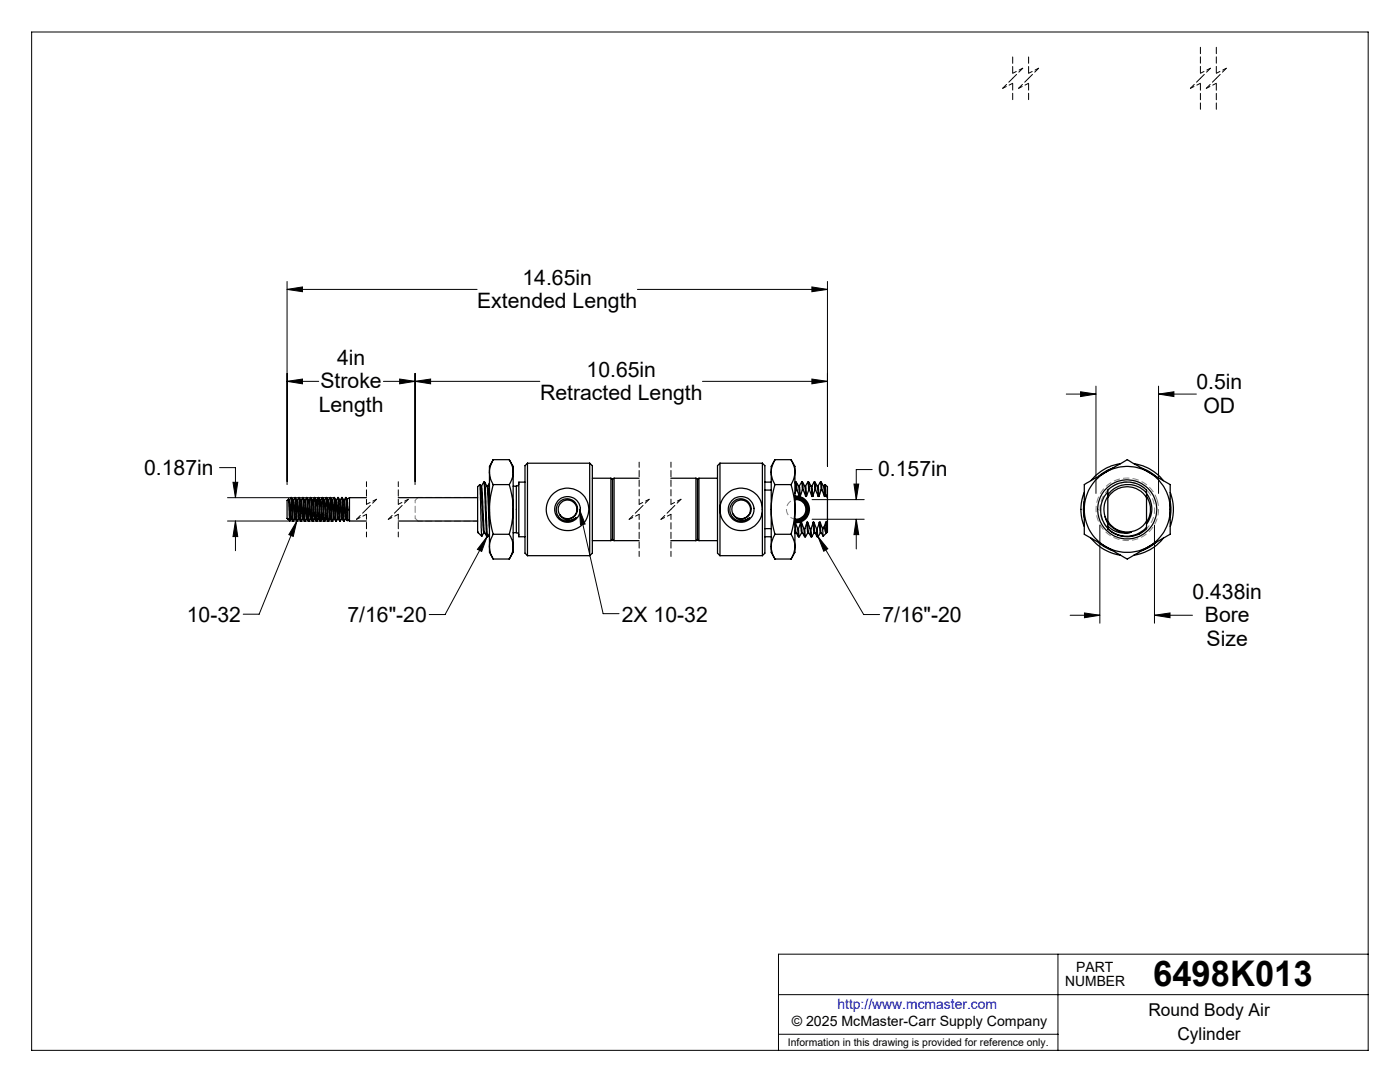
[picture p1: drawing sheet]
<svg xmlns="http://www.w3.org/2000/svg" width="279mm" height="216mm" viewBox="0 0 279 216" stroke-linecap="round" stroke-linejoin="round" font-family="sans-serif">
<g fill="none" stroke="#000" stroke-width=".2">
<path d="M6.3 6.4h266.7v203.2h-266.7zM57.3 57.7l3.1-.4v.9zM57.3 56.2v40.5M57.3 57.7h37.9M127.2 57.7h37.9M162 57.3l3.1 .4-3.1 .5zM165.1 56.2v36.8M57.3 76.1l3.1-.5v1zM57.3 76.1h6.3M76.5 76.1h31.2M79.8 75.6l3 .5-3 .5zM82.8 76.1l3.1-.5v1z"/>
<path d="M82.8 74.5v22.2M140.2 76.1h24.9M162 75.6l3.1 .5-3.1 .5zM212.8 78.6h5.9M215.7 78.2l3 .4-3 .5zM218.7 77v21.5M231.2 78.6l3.1-.4v.9zM231.2 77v21.5M231.2 78.6h7.6M43.8 93.3h3.2v6M45.4 99.3h21.2M46.5 96.2h.9l-.4 3.1z"/>
<path d="M162.1 99.7h10.4M170.4 96.6h1l-.5 3.1zM174.1 93.7h-3.2v6M45.4 104h21.2M47 104l.4 3.1h-.9zM47 104v5.9M59.2 104l-.7 3-.9-.3zM59.2 104l-7.5 18.6h-3.2M97.2 107.1l-1.1 2.9-.8-.4zM97.2 107.1l-8.4 15.5h-3.1M115.6 101.6l1.2 3-.9 .1zM115.6 101.6l4.8 20.8h3.1"/>
<path d="M162.1 103.6h10.4M163.3 107.1l1.9 2.4-.8 .5zM163.3 107.1l9.1 15.5h3.1M170.9 103.6l.5 3.1h-1zM170.9 103.6v5.9M219.5 104.8v19.6M230.4 104.8v19.6M213.6 122.8h5.9M216.4 122.3l3.1 .5-3.1 .5zM230.4 122.8l3.1-.5v1zM230.4 122.8h7.6M155.4 198.5h117.6"/>
<path d="M211.1 190.4v19.2M273 190.4h-117.6v19.2M155.4 206.4h55.7"/>
</g>
<path d="M230.9 99.8a6.2 6.2 0 0 0-10.4-2.5 6.2 6.2 0 0 0 2.8 10.3 6.2 6.2 0 0 0 7.7-7.5l-.1-.3" fill="none" stroke="#808080" stroke-width=".2" stroke-dasharray="1.3 .6" stroke-dashoffset=".1" stroke-linecap="butt"/>
<path d="M230.2 100a5.5 5.5 0 0 0-9.1-2.2 5.5 5.5 0 0 0 2.4 9.1 5.5 5.5 0 0 0 6.8-6.5l-.1-.4" fill="none" stroke="#808080" stroke-width=".2" stroke-dasharray="1.3 .6" stroke-dashoffset=".6" stroke-linecap="butt"/>
<path d="M160.8 101.1a1.96 1.96 0 0 0-3.3-.9 1.96 1.96 0 0 0 .8 3.3 1.96 1.96 0 0 0 2.5-2.2v-.2" fill="none" stroke="#808080" stroke-width=".2" stroke-dasharray="1.3 .6" stroke-dashoffset=".2" stroke-linecap="butt"/>
<g fill="none" stroke="#000" stroke-width=".2" stroke-dasharray="1.3 .6" stroke-dashoffset=".2">
<path d="M202.1 15.6l-2 2M204.1 13.6l-2 2M205.3 15.6l-2 2M207.3 13.6l-2 2M239.6 15.6l-2 2M241.6 13.6l-2 2M242.7 15.6l-2 2M244.7 13.6l-2 2M75.1 99.6l-2 2M81.5 99.6l-2 2M127.6 92.2v8.4M129.6 99.6l-2 2"/>
<path d="M133.9 92.2v8.4M135.9 99.6l-2 2M73.1 101.6l-2 2M79.5 101.6l-2 2M127.6 101.6l-2 2M127.6 102.6v8.4M133.9 101.6l-2 2M133.9 102.6v8.4"/>
</g>
<g fill="none" stroke="#000" stroke-width=".2" stroke-dasharray="1.3 .6" stroke-dashoffset=".5">
<path d="M200.1 17.6l2-1M202.1 14.6l2-1M203.3 17.6l2-1M205.3 14.6l2-1M237.6 17.6l2-1M239.6 14.6l2-1M240.7 17.6l2-1M242.7 14.6l2-1M71.1 103.6l2-1M73.1 100.6l2-1M77.5 103.6l2-1M79.5 100.6l2-1"/>
<path d="M125.6 103.6l2-1M127.6 100.6l2-1M131.9 103.6l2-1M133.9 100.6l2-1"/>
</g>
<path d="M73.1 96.1v4.5M79.5 96.1v4.5M73.1 102.6v4.5M79.5 102.6v4.5" fill="none" stroke="#000" stroke-width=".2" stroke-dasharray="1.3 .6" stroke-dashoffset=".3"/>
<path d="M202.1 11.3v3.3M202.1 16.6v3.4M205.3 11.3v3.3M205.3 16.6v3.4M239.6 9.3v5.3M239.6 16.6v5.3M242.7 9.3v5.3M242.7 16.6v5.3" fill="none" stroke="#000" stroke-width=".2" stroke-dasharray="1.3 .6" stroke-dashoffset="-.1"/>
<path d="M82.9 99.8l.5-.5M83.4 99.3h11.9M82.9 103.4l.5 .6M83.4 104h11.9" fill="none" stroke="#808080" stroke-width=".2" stroke-dasharray="1.3 .6" stroke-dashoffset=".4"/>
<path d="M82.9 99.8v3.6" fill="none" stroke="#808080" stroke-width=".2" stroke-dasharray="1.3 .6" stroke-dashoffset=".8"/>
<g fill="#000">
<path d="M57.3 57.7l3.1-.4v.9zM162 57.3l3.1 .4-3.1 .5zM82.8 76.1l3.1-.5v1zM162 75.6l3.1 .5-3.1 .5zM47 104l.4 3.1h-.9zM46.5 96.2h.9l-.4 3.1zM170.9 103.6l.5 3.1h-1zM170.4 96.6h1l-.5 3.1zM79.8 75.6l3 .5-3 .5zM57.3 76.1l3.1-.5v1zM216.4 122.3l3.1 .5-3.1 .5zM230.4 122.8l3.1-.5v1z"/>
<path d="M215.7 78.2l3 .4-3 .5zM231.2 78.6l3.1-.4v.9z"/>
<path d="M59.2 104l-.7 3-.9-.3zM97.2 107.1l-1.1 2.9-.8-.4zM115.6 101.6l1.2 3-.9 .1zM163.3 107.1l1.9 2.4-.8 .5z"/>
</g>
<g fill="none" stroke="#000" stroke-width=".25">
<path d="M57.6 99.6l.2 4.4 .3-.5M57.6 99.6l-.3 .3v3.5l.5 .6M57.6 99.6l.1 .2M57.7 99.8l.2 .4 .2 3 .4 .8M57.7 99.8l.4 3.7M58.1 99.3l-.4 .5M58.1 99.3l.4 4.7M58.1 99.3h.1M58.2 99.3l.3 .5M58.2 99.3l.4 4.7M58.5 99.8h.1M58.5 99.8l.3 3.7"/>
<path d="M58.6 99.8l.3 3.5 .3 .7M58.8 99.3l-.2 .5M58.8 99.3l.4 4.7M58.8 99.3h.1M58.9 99.3l.3 .5M58.9 99.3l.4 4.7M59.2 99.8h.1M59.2 99.8l.4 3.7M59.3 99.8l.4 3.5 .3 .7M59.6 99.3l-.3 .5M59.6 99.3l.4 4.7M59.6 99.3h.1"/>
<path d="M59.7 99.3l.3 .5M59.7 99.3l.4 4.7M60 99.8h.1M60 99.8l.4 3.7M60.1 99.8l.4 3.7M60.4 99.3l-.3 .5M60.4 99.3l.4 4.7M60.4 99.3h.1M60.5 99.3a6.2 6.2 0 0 1 .5 3.2l.2 1M60.5 99.3l.4 4.7 .3-.5M60.8 99.8h.1M60.9 99.8l.4 3.7"/>
<path d="M61.2 99.3l-.3 .5M61.2 99.3l.4 4.7M61.2 99.3h.1M61.3 99.3l.3 .5M61.3 99.3l.4 4.7 .2-.5M61.6 99.8h.1M61.6 99.8l.3 3.7M61.7 99.8l.4 3.7M61.9 99.3l-.2 .5M61.9 99.3l.4 4.7M61.9 99.3h.2M62.1 99.3l.3 .5"/>
<path d="M62.1 99.3l.4 4.7M62.4 99.8h.1M62.4 99.8l.3 3.7M62.4 99.8l.4 3.7M62.7 99.3l-.3 .5M62.7 99.3l.2 .2 .3 4.5 .3-.5M62.7 99.3l.3 4.3 .2 .4M62.9 99.3l.2 .5M63.1 99.8h.1M63.1 99.8l.4 3.7M63.2 99.8l.4 3.7M63.5 99.3l-.3 .5"/>
<path d="M63.5 99.3l.4 4.7M63.5 99.3a11.9 11.9 0 0 1 .4 3.7l.1 1M63.6 99.3l.3 .5M63.9 99.8h.1M63.9 99.8l.4 3.7M64 99.8l.3-.5 .3 4.3 .2 .4M64 99.8l.4 3.7M64.3 99.3a3.2 3.2 0 0 1 .3 2l.2 2.7 .3-.5M64.4 99.3l.3 .5M64.7 99.8h.1M64.7 99.8l.4 3.7M64.8 99.8l.3-.5 .4 4.7"/>
<path d="M64.8 99.8l.4 3.7M65.1 99.3h.1M65.2 99.3l.3 .5M65.2 99.3l.4 4.7M65.5 99.8h.1M65.5 99.8l.4 3.7M65.6 99.8l.3 3.7M65.9 99.3l-.4 .5M65.9 99.3l.4 4.7M65.9 99.3h.1M66 99.3l.3 .5M66 99.3l.4 4.7"/>
<path d="M66.3 99.8l.1 .4 .2 3 .4 .8M66.3 99.8l.3 3.7M66.6 99.3l-.3 .5M66.6 99.3l.4 4.7M66.6 99.3h.1M66.7 99.3l.3 .5M66.7 99.3l.4 4.7M67 99.8h.1M67 99.8l.4 3.7M67.1 99.8l.4 3.7M67.4 99.3l-.3 .5M67.4 99.3l.4 4.7"/>
<path d="M67.4 99.3h.1M67.5 99.3l.3 .5M67.5 99.3l.4 4.7M67.8 99.8h.1M67.8 99.8l.4 3.7M67.9 99.8l.3 3.5 .4 .7M68.2 99.3l-.3 .5M68.2 99.3l.4 4.7M68.2 99.3h.1M68.3 99.3l.3 .5M68.3 99.3l.4 4.7M68.6 99.8h.1"/>
<path d="M68.6 99.8l.4 3.7M68.7 99.8l.3 3.1M69 99.3l-.3 .5M69 99.3l.2 2.3M69 99.3h.1M69.1 99.3l.2 .5 .1 1.9M69.1 99.3l.1 .7M69.2 100v1.6M69.2 100l.2 1.7M69.7 99.3v4.7M69.7 99.3h3.4M69.7 99.3l-.4 .3"/>
<path d="M79.5 99.3h15.8M95.7 96.7l.4 10.3M95.7 96.7l-.4 .4v9.1l.1 .1M95.7 96.7l.3 .3M95.9 97h.2M96 97l.6 9.3M96.1 97l.6 9.3M96.6 96.2l-.5 .8M96.6 96.2l.4 10 .2 .9h.1M96.6 96.2h.1l.1 .9 .5 10M96.7 96.2l.5 .8M97.2 97h.1"/>
<path d="M97.2 97l.5 8.4M97.3 97l.4 5.4M97.7 96.4l-.4 .6M97.7 94.2v7.4M97.7 94.2a5.1 5.1 0 0 0 .7 2.5M98.4 96.7l-.6 2.8-.1 2.1M98.4 91.7a5.5 5.5 0 0 0-.7 2.5M98.4 91.7l-.7 1.4v1.1M98.4 91.7h3.2M98.4 96.7h3.2M101.6 96.7l.7 2.8 .1 2.1M101.6 91.7a4.7 4.7 0 0 1 .8 2.5"/>
<path d="M101.6 91.7l.8 1.4v1.1M102.4 94.2a5.1 5.1 0 0 1-.8 2.5M102.4 94.2v7.4M102.4 97h.6M103 97v9.3M103.5 96.5l-.1 .4-.4 .1M104.8 96.2h-1.3v10.9h1.3M105.3 92.4v18.5M105.3 92.4l-.5 .5v17.5l.5 .5M105.3 92.4h12.4M117.7 92.4v18.5M117.7 92.4l.5 .5v17.5l-.5 .5"/>
<path d="M118.2 95.4h3.7M121.9 95.4v12.5M121.9 95.4l.3 .3M122.6 95.4v12.5M122.6 95.4l-.4 .2v12.1l.4 .2M122.6 95.4h4.9M133.9 95.4h5M138.9 95.4l.3 .2v12.1l-.3 .2M138.9 95.4v12.5M139.5 95.4v12.5M139.5 95.4h3.7M139.5 95.4l-.3 .3"/>
<path d="M143.7 92.4v9.2M143.7 92.4l-.5 .5v17.5l.5 .5M143.7 92.4h8.5M152.2 92.4v9.2M152.2 92.4l.4 .5v17.5l-.4 .5M152.6 96.2h1.3M152.6 97.8h1.3M153.9 94.2a5.1 5.1 0 0 0 .8 2.5M153.9 94.2v7.4M154.7 91.7a5.5 5.5 0 0 0-.8 2.5M154.7 96.7l-.5 1.8-.3 3.1M154.7 91.7l-.8 1.4v1.1"/>
<path d="M154.7 91.7h3.2M154.7 96.7h3.2M157.9 96.7l.6 2.8 .1 2.1M157.9 91.7a4.7 4.7 0 0 1 .7 2.5M157.9 91.7l.7 1.4v1.1M158.6 96.3l.1-.1 .2 1.6M158.6 99a2.65 2.65 0 0 1 2.9 2.6 2.65 2.65 0 0 1-2.8 2.7M158.6 99.2a2.46 2.46 0 0 1 2.8 2.5 2.46 2.46 0 0 1-2.8 2.4M158.6 94.2a5.1 5.1 0 0 1-.7 2.5M158.6 94.2v7.4M158.6 99.5a2.15 2.15 0 0 1 2.4 2.2 2.15 2.15 0 0 1-2.4 2.1M158.6 99.7a1.95 1.95 0 0 1 2.2 1.9 1.95 1.95 0 0 1-2.2 2"/>
<path d="M158.6 99.4a2.25 2.25 0 0 1 2.6 2.3 2.25 2.25 0 0 1-2.6 2.2M158.7 96.2h.2M158.9 96.2a4.3 4.3 0 0 1 .7 2.9M158.9 96.2l.1 1.6M158.9 97.8l-.3 .7M158.9 97.8h.1M159 97.8l.6 1.3M159.3 97h.2M159.5 97l.2 2.1M159.6 99.1h.1M160 96.2l-.5 .8M160 96.2h.2l.1 1.6"/>
<path d="M160 96.2l.1 1.6M160.1 97.8l-.4 1.3M160.1 97.8h.2M160.2 96.2l.4 .8M160.3 97.8l.5 1.3M160.6 97h.2M160.6 97l.2 2.1M160.8 97l.1 2.1M160.8 99.1h.1M161.2 96.2l-.4 .8M161.2 96.2l.2 1.6M161.2 96.2h.2"/>
<path d="M161.4 96.2l.5 .8M161.4 96.2l.1 1.6M161.4 97.8l-.5 1.3M161.4 97.8h.1M161.5 97.8l.5 1.3M161.9 97h.1M161.9 97l.1 2.1M162 97l.5-.8 .1 1.6M162 97l.2 2.1M162 99.1h.2M162.5 96.2h.1M162.6 96.2l.5 .8"/>
<path d="M162.6 97.8l-.4 1.3M162.6 96.2l.2 1.6M162.6 97.8h.2M162.8 97.8l.5 1.3M163.1 97h.2M163.1 97l.2 2.1M163.3 97l.1 2.1M163.3 99.1h.1M163.7 96.2l-.5 .8M163.7 96.2l.2 1.6M163.7 96.2h.2l.1 1.6M163.9 97.8l-.5 1.3"/>
<path d="M163.9 97.8h.1M163.9 96.2l.5 .8M164 97.8l.5 1.3M164.4 97h.1M164.4 97l.1 2.1M164.5 97l.2 2.1M164.5 99.1h.2M164.7 96.7l-.2 .3M164.7 96.7l.1 2M164.7 96.7l.4 .4v2.2M164.8 98.7l-.1 .4M164.8 98.7l.3 .6"/>
<path d="M165.1 99.3v4.7M216.4 98.2a9.1 9.1 0 0 0 0 6.8M220.7 94.2a8.5 8.5 0 0 1 8.5 0M220.7 94.2a8.5 8.5 0 0 0-4.3 7.4M220.7 94.2l4.3-2.5 4.2 2.5M220.7 94.2l-4.3 2.5v4.9M221.1 99.3a4.5 4.5 0 0 1 7.7 0M221.1 98.2a5.3 5.3 0 0 0 0 7.2M221.1 99.1a4.6 4.6 0 0 0-.5 4M221.1 98.7v5.3M222 93.4l-1.2 .5-1.5 1.1M223.6 92.5a9.3 9.3 0 0 0-5.9 3.4"/>
<path d="M226.3 92.5a9.2 9.2 0 0 1 5.9 3.4M227.9 93.4l1.2 .5 1.5 1.1M228.8 98.4a5 5 0 0 0-7.7 .3M228.8 98.4v.9M228.8 98.4v-.6a5.5 5.5 0 0 0-7.7 0v.9M228.8 98.5a4.8 4.8 0 0 1 0 6M228.8 99.1a4.7 4.7 0 0 1 0 5.1M228.8 99.3v4.7M229.2 94.2l4.3 2.5v4.9M229.2 94.2a8.4 8.4 0 0 1 4.3 7.4M233.5 98.3a9.3 9.3 0 0 1 0 6.7M57.4 103.5h.1"/>
<path d="M58.1 103.5h.1M58.5 104h.1M58.8 103.5l-.2 .5M58.8 103.5h.1M59.2 104h.1M59.6 103.5l-.3 .5M59.6 103.5h.1M60 104h.1M60.4 103.5l-.3 .5M60.4 103.5h.1M60.5 103.5l.3 .5M60.8 104h.1"/>
<path d="M61.2 103.5h.1M61.3 103.5l.3 .5M61.6 104h.1M61.9 103.5h.2M62.1 103.5l.2 .5M62.3 104h.1M62.7 103.5l-.2 .5M62.7 103.5h.1M62.8 103.5l.3 .5M63.5 103.5h.1M63.6 103.5l.3 .5M63.9 104h.1"/>
<path d="M64.3 103.5l-.3 .5M64.3 103.5h.1M64.4 103.5l.3 .5M65.1 103.5h.1M65.2 103.5l.3 .5M65.5 104h.1M65.9 103.5l-.3 .5M65.9 103.5h.1M65.9 103.5l.4 .5M66.3 104h.1M66.6 103.5l-.2 .5M66.6 103.5h.1"/>
<path d="M67 104h.1M67.4 103.5l-.3 .5M67.4 103.5h.1M67.5 103.5l.3 .5M67.8 104h.1M68.2 103.5l-.3 .5M68.2 103.5h.1M68.6 104h.1M69 102.9l.3 1M69 103.5l-.3 .5M69 103.5h.1M69 102.9v.6"/>
<path d="M69 103.5l.1 .1M69.2 101.6l.1 2.3M69.4 101.7v2.1M69.4 103.8l-.1 .1M69.4 103.8l.3 .2M69.7 104h3.4M79.5 104h15.8M95.4 106.2l.7 .8M95.4 106.2v.1M95.4 106.3h.1M95.4 106.2l.1 .1M96.6 106.3l-.4 .7"/>
<path d="M96.6 106.3h.1M96.7 106.3l.5 .8M97.7 106.5l-.4 .6M97.7 101.6l.1 2 .6 3M97.7 101.6v7.5M97.7 109.1a5.1 5.1 0 0 0 .7 2.4M97.7 109.1v1.1l.7 1.3M98.4 106.6a5.2 5.2 0 0 0-.7 2.5M98.4 106.6h3.2M98.4 111.5h3.2M101.6 106.6a4.5 4.5 0 0 1 .8 2.5M102.4 101.6l-.3 3-.5 2"/>
<path d="M102.4 101.6v7.5M102.4 109.1a4.8 4.8 0 0 1-.8 2.4M102.4 109.1v1.1l-.8 1.3M102.4 106.3h.6M103 106.3l.3 .1 .2 .4M105.3 110.9h12.4M111.6 100.2a2.02 2.02 0 0 1 3.5 .6 2.02 2.02 0 0 1-2.3 2.6l-.6-.2-.4-.5a2.09 2.09 0 0 0 3.1 .6 2.27 2.27 0 0 1-3.1 .1 2.27 2.27 0 0 1-.2-3.2zM111.8 102.7a1.86 1.86 0 0 1 .8-2.8 1.86 1.86 0 0 1 2.5 1.5 1.86 1.86 0 0 1-2 2.1M118.2 107.9h3.7M122.2 107.6l-.3 .3M122.6 107.9h4.9M133.9 107.9h5"/>
<path d="M139.2 107.6l.3 .3M139.5 107.9h3.7M143.7 101.6v9.3M143.7 101.6a4.2 4.2 0 0 0 4.2 4.3 4.2 4.2 0 0 0 4.3-4.3M143.7 101.6a4.2 4.2 0 0 1 4.2-4.2 4.2 4.2 0 0 1 4.3 4.2M143.7 110.9h8.5M146.3 100.2a2.03 2.03 0 0 1 3.4 .4 2.03 2.03 0 0 1-1.8 2.9l-1-.3-.5-.5a2.11 2.11 0 0 0 3.2 .6 2.27 2.27 0 0 1-3.2 .1 2.27 2.27 0 0 1-.1-3.2zM146.3 102.6l.1 .2M146.4 102.7a1.86 1.86 0 0 1 .8-2.8 1.86 1.86 0 0 1 2.6 1.5 1.86 1.86 0 0 1-2 2.1M147.6 103.5h.1M152.2 101.6v9.3M152.6 107.1h1.3"/>
<path d="M152.6 105.5h1.3M153.9 101.6v7.5M153.9 101.6l.3 3 .5 2M153.9 109.1a5.1 5.1 0 0 0 .8 2.4M153.9 109.1v1.1l.8 1.3M154.7 106.6a5.2 5.2 0 0 0-.8 2.5M154.7 106.6h3.2M154.7 111.5h3.2M157.9 106.6a4.5 4.5 0 0 1 .7 2.5M158.6 105.8l.1 .5M158.6 104.2h.1M158.6 101.6l-.2 3-.5 2"/>
<path d="M158.6 101.6v7.5M158.6 109.1a4.8 4.8 0 0 1-.7 2.4M158.6 109.1v1.1l-.7 1.3M158.7 104.2l.2 2.1M158.7 104.3l.5 1.2M158.7 104.2v.1M158.7 106.3h.2M158.7 106.3l-.1 .2M158.9 106.3l.4 .8M159.2 105.5l.1 1.6M159.2 105.5h.1M159.3 105.5l.2 1.6"/>
<path d="M159.8 104.2l-.5 1.3M159.8 104.2l.2 2.1M159.8 104.2h.1M159.9 104.2l.2 2.1M159.9 104.2l.5 1.3M160 106.3l-.5 .8h-.2M160 106.3h.1M160.1 106.3l.5 .8M160.4 105.5l.2 1.6M160.4 105.5h.2M160.6 105.5l.2 1.6M161 104.2l-.4 1.3"/>
<path d="M161 104.2l.2 2.1M161 104.2h.2M161.2 104.2l.2 2.1M161.2 104.2l.5 1.3M161.2 106.3l-.4 .8h-.2M161.2 106.3h.2M161.4 106.3l.5 .8M161.7 105.5l.2 1.6M161.7 105.5h.2M161.9 105.5l.1 1.6M161.9 107.1h.1M162.3 104.2l-.4 1.3"/>
<path d="M162.3 104.2l.2 2.1M162.3 104.2h.1M162.4 104.2l.2 2.1M162.4 104.2l.5 1.3M162.5 106.3l-.5 .8M162.5 106.3h.1M162.6 106.3l.5 .8M162.9 105.5l.2 1.6M162.9 105.5h.2M163.1 105.5l.2 1.6M163.5 104.2l-.4 1.3M163.5 104.2l.2 2.1"/>
<path d="M163.5 104.2h.2M163.7 104.2l.2 2.1M163.7 104.2l.5 1.3M163.7 106.3l-.4 .8h-.2M163.7 106.3h.2M163.9 106.3l.4 .7M164.2 105.5l.1 1.5M164.2 105.5h.1M164.5 105l.2 1 .2 .4-.6 .6M164.5 105l-.3 .5M164.8 104.2l.2 2.1M164.8 104.2l-.3 .8"/>
<path d="M164.8 104.2h.1M164.9 104.2l.1 1.2M164.9 104.2l.1 .1M165 104.3v1.1M165 106.3l-.1 .1M165 106.3h.1M165 105.4v.9M165.1 104l-.1 .3M165.1 104v2.2l-.1 .1M216.4 100.1l-.2 1.5 .2 1.6M216.4 101.6a8.5 8.5 0 0 0 4.3 7.5M216.4 101.6v5l4.3 2.5"/>
<path d="M217.7 107.4a9.2 9.2 0 0 0 5.9 3.4M219.3 108.3l1.2 .8 1.5 .8M220.6 103.1l.5 1.1M220.6 103.1l.5 1.4M220.7 109.1l4.3 2.4 4.2-2.4M220.7 109.1a8.7 8.7 0 0 0 8.5 0M221.1 104a2.26 2.26 0 0 0 1.4 1.6 4.7 4.7 0 0 0 3.2 .6 4.8 4.8 0 0 1-4.6-1.2M221.1 104a4.5 4.5 0 0 0 7.7 0M221.1 105v.5M221.1 104.3v.7M223.1 106.8h.2M227.4 106.5h.1"/>
<path d="M228.8 104v.6a1.47 1.47 0 0 1-1 1.5 5.3 5.3 0 0 1-6.7-.6M228.8 105.2v.3a5.5 5.5 0 0 1-7.7 0M230.6 108.3l-1.2 .8-1.5 .8M232.2 107.4a8.9 8.9 0 0 1-5.9 3.4M233.5 100.1l.2 1.1-.2 2M233.5 101.6a8.6 8.6 0 0 1-4.3 7.5M233.5 101.6v5l-4.3 2.5"/>
<circle cx="113.3" cy="101.6" r="4.2"/>
<circle cx="113.3" cy="101.7" r="2.57"/>
<circle cx="147.9" cy="101.6" r="2.56"/>
<circle cx="225" cy="101.6" r="5.9"/>
</g>
<text font-size="7.1" x="230.1" y="196.8">6498K013</text>
<g font-size="4.2">
<text x="104.3" y="56.8">14.65in</text>
<text x="95.2" y="61.5">Extended Length</text>
<text x="64" y="77.5">Stroke</text>
<text x="67.3" y="72.8">4in</text>
<text x="117.1" y="75.1">10.65in</text>
<text x="238.8" y="77.7">0.5in</text>
<text x="63.6" y="82.2">Length</text>
<text x="107.8" y="79.9">Retracted Length</text>
<text x="240.2" y="82.4">OD</text>
<text x="28.8" y="94.7">0.187in</text>
<text x="175.3" y="95.1">0.157in</text>
<text x="238" y="119.4">0.438in</text>
<text x="37.3" y="124.1">10-32</text>
<text x="69.3" y="124.2">7/16&quot;-20</text>
<text x="124.1" y="124">2X 10-32</text>
<text x="176.1" y="124.2">7/16&quot;-20</text>
<text x="240.5" y="124.2">Bore</text>
<text x="240.8" y="128.9">Size</text>
</g>
<g font-size="3.5">
<text x="229.2" y="202.8">Round Body Air</text>
<text x="235" y="207.5">Cylinder</text>
</g>
<g font-size="2.8">
<text x="212.6" y="196.8">NUMBER</text>
<text x="214.8" y="194">PART</text>
<text x="158" y="204.8">© 2025 McMaster-Carr Supply Company</text>
</g>
<text font-size="2.8" fill="#00f" x="167.1" y="201.4">http://www.mcmaster.com</text>
<text font-size="2.1" x="157.3" y="208.6">Information in this drawing is provided for reference only.</text>
</svg>
